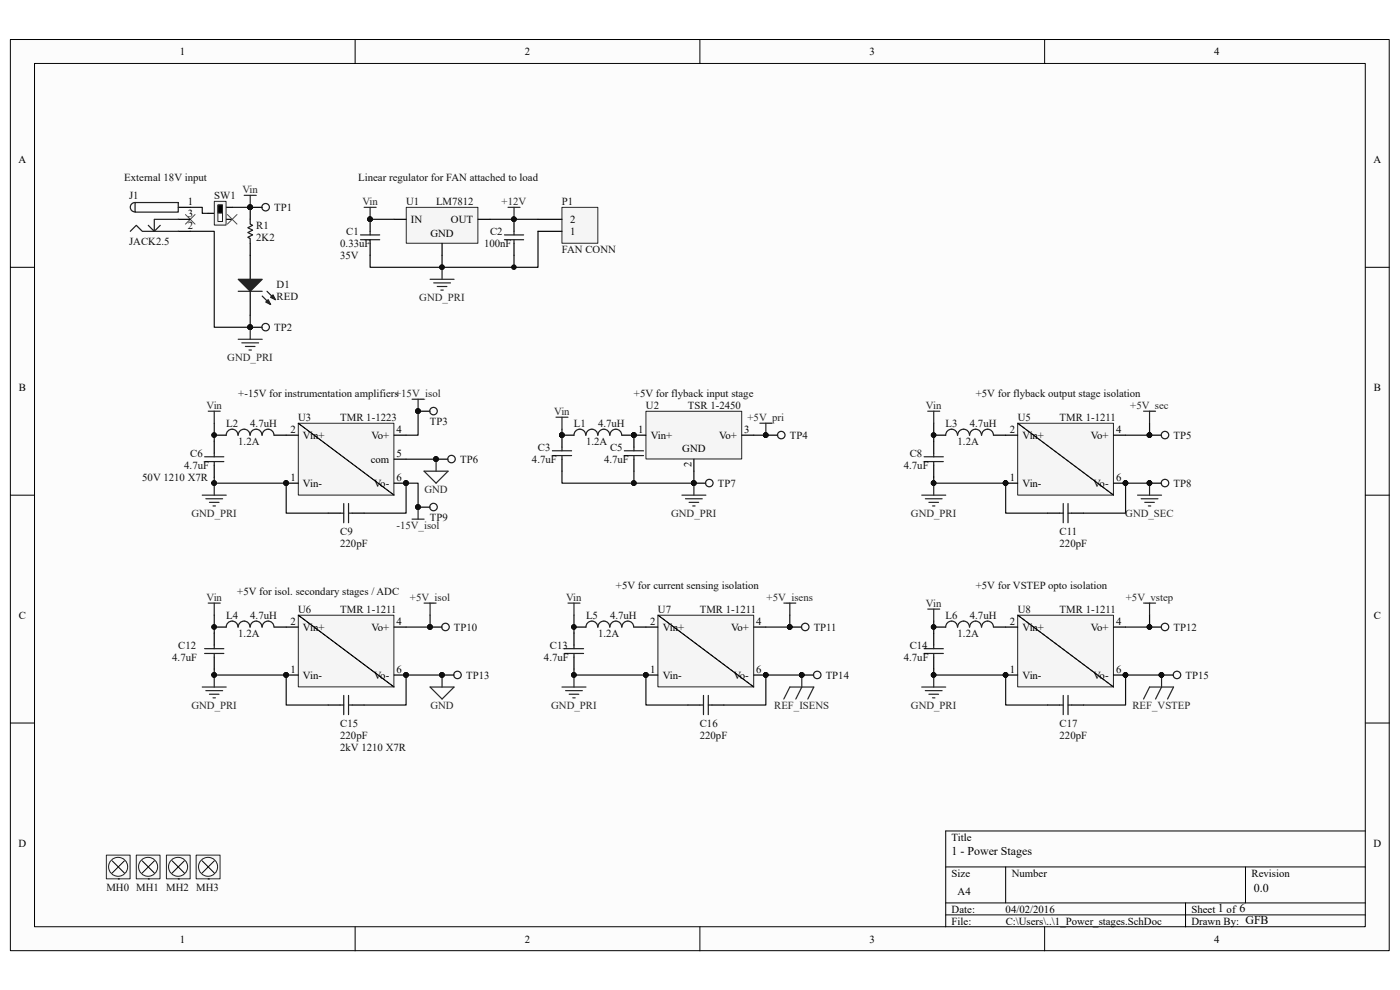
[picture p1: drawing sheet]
<svg xmlns="http://www.w3.org/2000/svg" width="297mm" height="210mm" viewBox="0 0 297 210" stroke-linecap="round" stroke-linejoin="round" font-family="sans-serif">
<path d="M2.2 8.4h292.5v193.3h-292.5z" fill="#fcfcfc"/>
<path d="M2.2 8.4h292.5v193.3h-292.5z" fill="none" stroke="#000" stroke-width=".21"/>
<path d="M7.4 13.5h282.2v183.1h-282.2z" fill="#fcfcfc"/>
<g fill="none" stroke="#000" stroke-width=".21">
<path d="M7.3 13.5h282.3v183.1h-282.3zM75.3 8.4v5.1M148.5 8.4v5.1M221.6 8.4v5.1M2.2 56.7h5.1M289.7 56.7h5.1M2.2 105h5.1M289.7 105h5.1M2.2 153.4h5.1M289.7 153.4h5.1M289.7 176.3h-89.1v20.3M75.3 196.6v5.1"/>
<path d="M148.5 196.6v5.1M200.6 183.9h89.1M200.6 191.5h89.1M200.6 194.1h89.1M213.4 183.9v7.6M221.6 196.6v5.1M251.5 191.5v5.1M264.2 183.9v7.6"/>
</g>
<path d="M53.1 51.6v7.6M55.6 44h-2.5v2.5M53.1 61.8v5.1" fill="none" stroke="#000" stroke-width=".25"/>
<g fill="#1c1c1c" stroke="#1c1c1c" stroke-width=".25">
<path d="M50.5 59.2h5.1l-2.5 2.6z"/>
<path d="M56.4 64.1l.5-.5 .5 1z"/>
<path d="M57.9 62.6l.5 1-1-.5z"/>
</g>
<g fill="none" stroke="#1c1c1c" stroke-width=".25">
<path d="M53.1 46.5v1l.5 .3-1 .5 1 .5-1 .5 1 .5-1 .5 .5 .3v1M50.5 61.8h5.1M55.6 62.8l1.8 1.8M56.6 61.8l1.8 1.8"/>
<circle cx="56.4" cy="44" r=".8"/>
</g>
<g fill="#0e0e0e" stroke="#0e0e0e" stroke-width=".21">
<circle cx="53.1" cy="44" r=".48"/>
<circle cx="109" cy="46.5" r=".48"/>
</g>
<path d="M51.8 41.4h2.6M53.1 41.4v2.6M107.8 44h2.5M109 44v2.5" fill="none" stroke="#262626" stroke-width=".25"/>
<path d="M39.3 45.5l2.1 2M41.4 45.5l-2.1 2" fill="none" stroke="#4c4c4c" stroke-width=".21"/>
<path d="M86.2 44h15.2v7.6h-15.2z" fill="#f5f5f5"/>
<path d="M86.2 44h15.2v7.6h-15.2z" fill="none" stroke="#262626" stroke-width=".21"/>
<path d="M83.6 46.5h2.6M93.8 51.6v2.6M101.4 46.5h2.6M45.5 93.6v2.5M45.5 98.7v2.5M88.7 87.2h2.5M162.5 92.3h2.5M69.6 108.9h2.6M74.7 108.9h2.5" fill="none" stroke="#000" stroke-width=".25"/>
<g fill="none" stroke="#262626" stroke-width=".25">
<path d="M77.2 44h2.6M78.5 44v2.5M91.2 59.2h5.1M93.8 56.7v2.5M50.5 72h5.1M51.3 72.7h3.6M52.1 73.5h2M52.8 74.3h.5M53.1 69.4v2.6M92 60h3.6M92.8 60.8h2M93.5 61.5h.5"/>
<path d="M44.2 87.2h2.5M45.5 87.2v2.6M87.4 84.7h2.6M88.7 84.7v2.5M90 100h5.1l-2.6 2.5zM92.5 97.4v2.6M118 88.5h2.5M119.2 88.5v2.6M42.9 105h5.1M43.7 105.8h3.5M44.4 106.6h2.1M45.2 107.3h.5"/>
<path d="M45.5 102.5v2.5M87.4 110.1h2.6M88.7 107.6v2.5M144.7 105h5.1M145.4 105.8h3.6M146.2 106.6h2M147 107.3h.5M147.2 102.5v2.5"/>
</g>
<g fill="#0e0e0e" stroke="#0e0e0e" stroke-width=".21">
<circle cx="78.5" cy="46.5" r=".48"/>
<circle cx="93.8" cy="56.7" r=".48"/>
<circle cx="109" cy="56.7" r=".48"/>
<circle cx="88.7" cy="87.2" r=".48"/>
<circle cx="88.7" cy="107.6" r=".48"/>
<circle cx="92.5" cy="97.4" r=".48"/>
<circle cx="53.1" cy="69.4" r=".48"/>
<circle cx="45.4" cy="102.5" r=".48"/>
<circle cx="162.4" cy="92.3" r=".48"/>
<circle cx="147.2" cy="102.5" r=".48"/>
</g>
<path d="M40.4 49.1h5.1v20.3h7.6v-2.5M78.5 46.5h5.1M93.8 54.2v2.5M104 46.5h10.1M109 54.2v2.5M114.1 49.1v7.6h-35.6v-2.5M45.5 89.8v3.8M45.5 101.2v1.3" fill="none" stroke="#0e0e0e" stroke-width=".25"/>
<g fill="none" stroke="#1c1c1c" stroke-width=".25">
<path d="M43.4 96.9h4.1M43.4 97.9h4.1M45.5 96.1v.8M45.5 97.9v.8M72.2 108.9h.7M72.9 106.8v4.1M73.9 106.8v4.1M73.9 108.9h.8"/>
<circle cx="92" cy="87.2" r=".8"/>
<circle cx="165.7" cy="92.3" r=".8"/>
</g>
<path d="M63.3 89.8h20.3v15.2h-20.3z" fill="#f5f5f5"/>
<path d="M63.3 89.8h20.3v15.2h-20.3z" fill="none" stroke="#262626" stroke-width=".21"/>
<path d="M60.7 92.3h2.6M83.6 92.3h2.6M83.6 97.4h2.6M60.7 102.5h2.6M83.6 102.5h2.6" fill="none" stroke="#000" stroke-width=".25"/>
<g fill="#0e0e0e" stroke="#0e0e0e" stroke-width=".21">
<circle cx="60.7" cy="102.5" r=".48"/>
<circle cx="86.1" cy="102.5" r=".48"/>
<circle cx="45.4" cy="102.5" r=".48"/>
</g>
<path d="M63.3 89.8l20.3 15.2" fill="none" stroke="#0e0e0e" stroke-width=".21" stroke-dasharray=".8 .3" stroke-dashoffset=".8"/>
<path d="M63.3 89.8l20.3 15.2" fill="none" stroke="#000" stroke-width=".21" stroke-dasharray=".8 .3"/>
<path d="M45.5 102.5h15.2v6.4h8.9M86.2 102.5v6.4h-9" fill="none" stroke="#0e0e0e" stroke-width=".25"/>
<path d="M215.9 89.8h20.3v15.2h-20.3z" fill="#f5f5f5"/>
<path d="M215.9 89.8h20.3v15.2h-20.3z" fill="none" stroke="#262626" stroke-width=".21"/>
<path d="M198.1 92.3h2.5M198.1 93.6v2.5M198.1 98.7v2.5M210.8 92.3h5.1M236.2 92.3h2.6M243.9 92.3h2.5M213.4 102.5h2.5M222.3 108.9h2.5M227.3 108.9h2.6M236.2 102.5h2.6" fill="none" stroke="#000" stroke-width=".25"/>
<g fill="#0e0e0e" stroke="#0e0e0e" stroke-width=".21">
<circle cx="213.3" cy="102.5" r=".48"/>
<circle cx="238.8" cy="102.5" r=".48"/>
<circle cx="243.9" cy="92.3" r=".48"/>
<circle cx="198.1" cy="102.5" r=".48"/>
<circle cx="198.1" cy="92.3" r=".48"/>
<circle cx="243.9" cy="102.5" r=".48"/>
</g>
<path d="M215.9 89.8l20.3 15.2" fill="none" stroke="#0e0e0e" stroke-width=".21" stroke-dasharray=".8 .3" stroke-dashoffset=".8"/>
<path d="M215.9 89.8l20.3 15.2" fill="none" stroke="#000" stroke-width=".21" stroke-dasharray=".8 .3"/>
<g fill="none" stroke="#262626" stroke-width=".25">
<path d="M196.8 87.2h2.6M198.1 87.2v2.6M242.6 87.2h2.6M243.9 87.2v2.6M195.5 105h5.1M196.3 105.8h3.6M197.1 106.6h2M197.8 107.3h.5M198.1 102.5v2.5M241.3 105h5.1M242.1 105.8h3.6M242.9 106.6h2"/>
<path d="M243.6 107.3h.5M243.9 102.5v2.5"/>
</g>
<g fill="none" stroke="#1c1c1c" stroke-width=".25">
<path d="M196.1 96.9h4M196.1 97.9h4M198.1 96.1v.8M198.1 97.9v.8M203.1 92.3a1.25 1.25 0 0 0-1.2-1.2 1.25 1.25 0 0 0-1.3 1.2M205.7 92.3a1.25 1.25 0 0 0-1.3-1.2 1.25 1.25 0 0 0-1.2 1.2M208.2 92.3a1.25 1.25 0 0 0-1.2-1.2 1.25 1.25 0 0 0-1.3 1.2M210.8 92.3a1.25 1.25 0 0 0-1.3-1.2 1.25 1.25 0 0 0-1.2 1.2M224.8 108.9h.8M225.6 106.8v4.1M226.6 106.8v4.1M226.6 108.9h.7"/>
<circle cx="247.2" cy="92.3" r=".8"/>
</g>
<path d="M198.1 89.8v3.8" fill="none" stroke="#0e0e0e" stroke-width=".25"/>
<path d="M139.6 130.6h20.3v15.1h-20.3z" fill="#f5f5f5"/>
<path d="M139.6 130.5h20.3v15.2h-20.3z" fill="none" stroke="#262626" stroke-width=".21"/>
<path d="M53.1 69.4h2.5M92.5 97.4h2.6M88.7 107.6h2.5M121.8 134.3v2.5M121.8 139.4v2.5M137 133h2.6M159.9 133h2.6M167.6 133h2.5M137 143.2h2.6M145.9 149.6h2.6M151 149.6h2.6M159.9 143.2h2.6" fill="none" stroke="#000" stroke-width=".25"/>
<g fill="#0e0e0e" stroke="#0e0e0e" stroke-width=".21">
<circle cx="137" cy="143.2" r=".48"/>
<circle cx="162.4" cy="143.2" r=".48"/>
<circle cx="167.5" cy="133" r=".48"/>
<circle cx="121.7" cy="143.2" r=".48"/>
<circle cx="213.3" cy="102.5" r=".48"/>
<circle cx="198.1" cy="102.5" r=".48"/>
<circle cx="238.8" cy="102.5" r=".48"/>
<circle cx="243.9" cy="102.5" r=".48"/>
<circle cx="243.9" cy="92.3" r=".48"/>
<circle cx="170.1" cy="143.2" r=".48"/>
<circle cx="92.5" cy="97.4" r=".48"/>
<circle cx="88.7" cy="107.6" r=".48"/>
<circle cx="86.1" cy="102.5" r=".48"/>
<circle cx="53.1" cy="69.4" r=".48"/>
</g>
<path d="M139.6 130.5l20.3 15.2" fill="none" stroke="#0e0e0e" stroke-width=".21" stroke-dasharray=".8 .3" stroke-dashoffset=".8"/>
<path d="M139.6 130.5l20.3 15.2" fill="none" stroke="#000" stroke-width=".21" stroke-dasharray=".8 .3"/>
<path d="M120.5 127.9h2.5M121.8 127.9v2.6M166.3 127.9h2.5M167.6 127.9v2.6M119.2 145.7h5.1M120 146.5h3.5M120.8 147.3h2M121.5 148h.5M121.8 143.2v2.5M166.3 148.3l1.3-2.6h5l-1.2 2.6M170.1 143.2v2.5l-1.3 2.6" fill="none" stroke="#262626" stroke-width=".25"/>
<g fill="none" stroke="#1c1c1c" stroke-width=".25">
<path d="M119.7 137.6h4.1M119.7 138.6h4.1M121.8 136.8v.8M121.8 138.6v.8M148.5 149.6h.7M149.2 147.5v4.1M150.3 147.5v4.1M150.3 149.6h.7"/>
<circle cx="56.4" cy="69.4" r=".8"/>
<circle cx="95.8" cy="97.4" r=".8"/>
<circle cx="92" cy="107.6" r=".8"/>
<circle cx="170.8" cy="133" r=".8"/>
</g>
<path d="M86.2 97.4h6.3M243.9 89.8v2.5h-5.1M86.2 102.5h2.5v5.1M198.1 101.2v1.3h15.3v6.4h8.9M243.9 102.5h-5.1v6.4h-8.9M121.8 130.5v3.8M167.6 130.5v2.5h-5.1M121.8 141.9v1.3h15.2v6.4h8.9M170.1 143.2h-7.6v6.4h-8.9" fill="none" stroke="#0e0e0e" stroke-width=".25"/>
<path d="M215.9 130.6h20.3v15.1h-20.3z" fill="#f5f5f5"/>
<path d="M215.9 130.5h20.3v15.2h-20.3z" fill="none" stroke="#262626" stroke-width=".21"/>
<path d="M198.1 134.3v2.5M198.1 139.4v2.5M213.4 133h2.5M236.2 133h2.6M170.1 143.2h2.5M213.4 143.2h2.5M222.3 149.6h2.5M227.3 149.6h2.6M236.2 143.2h2.6" fill="none" stroke="#000" stroke-width=".25"/>
<g fill="#0e0e0e" stroke="#0e0e0e" stroke-width=".21">
<circle cx="213.3" cy="143.2" r=".48"/>
<circle cx="238.8" cy="143.2" r=".48"/>
<circle cx="170.1" cy="143.2" r=".48"/>
<circle cx="198.1" cy="143.2" r=".48"/>
<circle cx="246.4" cy="143.2" r=".48"/>
<circle cx="162.4" cy="92.3" r=".48"/>
<circle cx="88.7" cy="87.2" r=".48"/>
</g>
<path d="M215.9 130.5l20.3 15.2" fill="none" stroke="#0e0e0e" stroke-width=".21" stroke-dasharray=".8 .3" stroke-dashoffset=".8"/>
<path d="M215.9 130.5l20.3 15.2" fill="none" stroke="#000" stroke-width=".21" stroke-dasharray=".8 .3"/>
<g fill="none" stroke="#262626" stroke-width=".25">
<path d="M161.2 89.8h2.5M162.5 89.8v2.5M196.8 129.2h2.6M198.1 129.2v2.6M242.6 127.9h2.6M243.9 127.9v2.6M195.5 145.7h5.1M196.3 146.5h3.6M197.1 147.3h2M197.8 148h.5M198.1 143.2v2.5M242.6 148.3l1.3-2.6h5.1l-1.3 2.6"/>
<path d="M246.4 143.2v2.5l-1.2 2.6"/>
</g>
<g fill="none" stroke="#1c1c1c" stroke-width=".25">
<path d="M196.1 137.6h4M196.1 138.6h4M198.1 136.8v.8M198.1 138.6v.8M224.8 149.6h.8M225.6 147.5v4.1M226.6 147.5v4.1M226.6 149.6h.7"/>
<circle cx="173.4" cy="143.2" r=".8"/>
</g>
<path d="M88.7 87.2v5.1h-2.5M198.1 131.8v2.5M198.1 141.9v1.3h15.3v6.4h8.9M246.4 143.2h-7.6v6.4h-8.9" fill="none" stroke="#0e0e0e" stroke-width=".25"/>
<path d="M63.3 130.6h20.3v15.1h-20.3z" fill="#f5f5f5"/>
<path d="M63.3 130.5h20.3v15.2h-20.3z" fill="none" stroke="#262626" stroke-width=".21"/>
<g fill="none" stroke="#000" stroke-width=".25">
<path d="M37.8 44h2.6M37.8 49.1h2.6M37.8 46.5h2.6M44.2 45.3h2.5M46.7 44h2.6M46.7 46.5h2.6M45.5 134.3v2.5M45.5 139.4v2.5M60.7 133h2.6M83.6 133h2.6M91.2 133h2.6M60.7 143.2h2.6"/>
<path d="M69.6 149.6h2.6M74.7 149.6h2.5M83.6 143.2h2.6"/>
</g>
<g fill="#0e0e0e" stroke="#0e0e0e" stroke-width=".21">
<circle cx="60.7" cy="143.2" r=".48"/>
<circle cx="86.1" cy="143.2" r=".48"/>
<circle cx="91.2" cy="133" r=".48"/>
<circle cx="45.4" cy="143.2" r=".48"/>
<circle cx="93.8" cy="143.2" r=".48"/>
</g>
<path d="M63.3 130.5l20.3 15.2" fill="none" stroke="#0e0e0e" stroke-width=".21" stroke-dasharray=".8 .3" stroke-dashoffset=".8"/>
<path d="M63.3 130.5l20.3 15.2" fill="none" stroke="#000" stroke-width=".21" stroke-dasharray=".8 .3"/>
<path d="M44.2 127.9h2.5M45.5 127.9v2.6M90 127.9h2.5M91.2 127.9v2.6M42.9 145.7h5.1M43.7 146.5h3.5M44.4 147.3h2.1M45.2 148h.5M45.5 143.2v2.5M91.2 145.7h5.1l-2.5 2.6zM93.8 143.2v2.5" fill="none" stroke="#262626" stroke-width=".25"/>
<g fill="none" stroke="#1c1c1c" stroke-width=".25">
<path d="M27.6 49.1l1.3-1.3 1.3 1.3h7.6M28.7 43a.99 .99 0 0 0-1.1 1 .99 .99 0 0 0 1.1 1M28.7 43h9.1v2h-9.1zM34 47.8l-1.3 1.3M37.8 46.5h-5.1v2.6l-1.2-1.3M43.4 137.6h4.1M43.4 138.6h4.1M45.5 136.8v.8M45.5 138.6v.8M72.2 149.6h.7M72.9 147.5v4.1M73.9 147.5v4.1"/>
<path d="M73.9 149.6h.8"/>
<circle cx="94.5" cy="133" r=".8"/>
</g>
<path d="M45.5 130.5v3.8M91.2 130.5v2.5h-5M45.5 141.9v1.3h15.2v6.4h8.9M93.8 143.2h-7.6v6.4h-9" fill="none" stroke="#0e0e0e" stroke-width=".25"/>
<path d="M45.5 42.8h2.5v5h-2.5z" fill="#f5f5f5"/>
<path d="M45.5 42.7h2.5v5.1h-2.5z" fill="none" stroke="#262626" stroke-width=".21"/>
<path d="M46.3 43.5h.9v3.5h-.9z" fill="#fefefe"/>
<path d="M46.2 43.5h1v3.5h-1zM46.2 43.5h1v1.7h-1z" fill="none" stroke="#262626" stroke-width=".21"/>
<path d="M46.3 43.5h.9v1.7h-.9z" fill="#000"/>
<path d="M40.4 44h2.5v1.3h1.3M49.3 44h3.8" fill="none" stroke="#0e0e0e" stroke-width=".25"/>
<g fill="#0e0e0e" stroke="#0e0e0e" stroke-width=".21">
<circle cx="53.1" cy="44" r=".48"/>
<circle cx="78.5" cy="46.5" r=".48"/>
<circle cx="109" cy="46.5" r=".48"/>
</g>
<path d="M48.2 45.5l2.1 2M50.3 45.5l-2.1 2" fill="none" stroke="#4c4c4c" stroke-width=".21"/>
<path d="M78.5 46.5v2.6M78.5 51.6v2.6M109 46.5v2.6M109 51.6v2.6" fill="none" stroke="#000" stroke-width=".25"/>
<path d="M76.5 49.8h4.1M76.5 50.9h4.1M78.5 49.1v.7M78.5 50.9v.7M107 49.8h4.1M107 50.9h4.1M109 49.1v.7M109 50.9v.7" fill="none" stroke="#1c1c1c" stroke-width=".25"/>
<path d="M119.3 44h7.5v7.6h-7.5z" fill="#f5f5f5"/>
<path d="M119.2 44h7.6v7.6h-7.6z" fill="none" stroke="#262626" stroke-width=".21"/>
<path d="M114.1 49.1h5.1M114.1 46.5h5.1" fill="none" stroke="#000" stroke-width=".25"/>
<path d="M22.6 181.4h5v5h-5z" fill="#f5f5f5"/>
<path d="M22.6 181.4h5v5h-5z" fill="none" stroke="#262626" stroke-width=".21"/>
<path d="M25.1 186.5h.1" fill="none" stroke="#000" stroke-width=".25"/>
<circle cx="25.1" cy="183.9" r="2.02" fill="#fafafa" stroke="#1c1c1c" stroke-width=".21"/>
<path d="M23.8 182.6l2.6 2.6M26.4 182.6l-2.6 2.6" fill="none" stroke="#000" stroke-width=".21"/>
<path d="M29 181.4h5v5h-5z" fill="#f5f5f5"/>
<path d="M28.9 181.4h5.1v5h-5.1z" fill="none" stroke="#262626" stroke-width=".21"/>
<path d="M31.5 186.5h.1" fill="none" stroke="#000" stroke-width=".25"/>
<circle cx="31.4" cy="183.9" r="2.02" fill="#fafafa" stroke="#1c1c1c" stroke-width=".21"/>
<path d="M30.2 182.6l2.5 2.6M32.7 182.6l-2.5 2.6" fill="none" stroke="#000" stroke-width=".21"/>
<path d="M35.3 181.4h5v5h-5z" fill="#f5f5f5"/>
<path d="M35.3 181.4h5v5h-5z" fill="none" stroke="#262626" stroke-width=".21"/>
<path d="M37.8 186.5h.1" fill="none" stroke="#000" stroke-width=".25"/>
<circle cx="37.8" cy="183.9" r="2.02" fill="#fafafa" stroke="#1c1c1c" stroke-width=".21"/>
<path d="M36.5 182.6l2.6 2.6M39.1 182.6l-2.6 2.6" fill="none" stroke="#000" stroke-width=".21"/>
<path d="M41.7 181.4h5v5h-5z" fill="#f5f5f5"/>
<path d="M41.6 181.4h5.1v5h-5.1z" fill="none" stroke="#262626" stroke-width=".21"/>
<path d="M44.2 186.5h.1" fill="none" stroke="#000" stroke-width=".25"/>
<circle cx="44.1" cy="183.9" r="2.02" fill="#fafafa" stroke="#1c1c1c" stroke-width=".21"/>
<path d="M42.9 182.6l2.6 2.6M45.5 182.6l-2.6 2.6" fill="none" stroke="#000" stroke-width=".21"/>
<path d="M45.5 92.3h2.5M58.2 92.3h2.5M45.5 133h2.5M58.2 133h2.5M121.8 133h2.5M134.5 133h2.5M198.1 133h2.5M210.8 133h2.6" fill="none" stroke="#000" stroke-width=".25"/>
<g fill="#0e0e0e" stroke="#0e0e0e" stroke-width=".21">
<circle cx="198.1" cy="133" r=".48"/>
<circle cx="45.4" cy="92.3" r=".48"/>
<circle cx="45.4" cy="133" r=".48"/>
<circle cx="121.7" cy="133" r=".48"/>
</g>
<g fill="none" stroke="#1c1c1c" stroke-width=".25">
<path d="M50.5 92.3a1.25 1.25 0 0 0-1.3-1.2 1.25 1.25 0 0 0-1.2 1.2M53 92.3a1.25 1.25 0 0 0-1.2-1.2 1.25 1.25 0 0 0-1.3 1.2M55.6 92.3a1.25 1.25 0 0 0-1.3-1.2 1.25 1.25 0 0 0-1.2 1.2M58.1 92.3a1.25 1.25 0 0 0-1.2-1.2 1.25 1.25 0 0 0-1.3 1.2M50.5 133a1.25 1.25 0 0 0-1.3-1.2 1.25 1.25 0 0 0-1.2 1.2M53 133a1.25 1.25 0 0 0-1.2-1.2 1.25 1.25 0 0 0-1.3 1.2M55.6 133a1.25 1.25 0 0 0-1.3-1.2 1.25 1.25 0 0 0-1.2 1.2M58.1 133a1.25 1.25 0 0 0-1.2-1.2 1.25 1.25 0 0 0-1.3 1.2M126.8 133a1.25 1.25 0 0 0-1.2-1.2 1.25 1.25 0 0 0-1.3 1.2M129.3 133a1.25 1.25 0 0 0-1.2-1.2 1.25 1.25 0 0 0-1.2 1.2M131.9 133a1.25 1.25 0 0 0-1.3-1.2 1.25 1.25 0 0 0-1.2 1.2M134.4 133a1.25 1.25 0 0 0-1.2-1.2 1.25 1.25 0 0 0-1.3 1.2"/>
<path d="M203.1 133a1.25 1.25 0 0 0-1.2-1.2 1.25 1.25 0 0 0-1.3 1.2M205.7 133a1.25 1.25 0 0 0-1.3-1.2 1.25 1.25 0 0 0-1.2 1.2M208.2 133a1.25 1.25 0 0 0-1.2-1.2 1.25 1.25 0 0 0-1.3 1.2M210.8 133a1.25 1.25 0 0 0-1.3-1.2 1.25 1.25 0 0 0-1.2 1.2"/>
</g>
<path d="M137.1 87.3h20.3v10.1h-20.3z" fill="#f5f5f5"/>
<path d="M137 87.2h20.4v10.2h-20.4z" fill="none" stroke="#262626" stroke-width=".21"/>
<path d="M119.2 97.4v2.6M121.8 92.3h-2.6v2.6M131.9 92.3h5.1M134.5 92.3v2.6M134.5 97.4v2.6M147.2 97.4v2.6M157.4 92.3h2.5M147.2 102.5h2.6M243.9 102.5h2.5M243.9 133h2.5M93.8 143.2h2.5M246.4 143.2h2.6" fill="none" stroke="#000" stroke-width=".25"/>
<g fill="#0e0e0e" stroke="#0e0e0e" stroke-width=".21">
<circle cx="134.5" cy="92.3" r=".48"/>
<circle cx="162.4" cy="92.3" r=".48"/>
<circle cx="119.2" cy="92.3" r=".48"/>
<circle cx="134.5" cy="102.5" r=".48"/>
<circle cx="147.2" cy="102.5" r=".48"/>
<circle cx="243.9" cy="133" r=".48"/>
<circle cx="246.4" cy="143.2" r=".48"/>
<circle cx="243.9" cy="102.5" r=".48"/>
<circle cx="93.8" cy="143.2" r=".48"/>
</g>
<path d="M119.2 100v2.5h15.3M119.2 91.1v1.2M134.5 100v2.5M147.2 100v2.5h-12.7M159.9 92.3h2.6M243.9 130.5v2.5h-5.1" fill="none" stroke="#0e0e0e" stroke-width=".25"/>
<g fill="none" stroke="#1c1c1c" stroke-width=".25">
<path d="M117.2 95.6h4.1M117.2 96.6h4.1M119.2 94.9v.7M119.2 96.6v.8M124.3 92.3a1.25 1.25 0 0 0-1.3-1.2 1.25 1.25 0 0 0-1.2 1.2M126.8 92.3a1.25 1.25 0 0 0-1.2-1.2 1.25 1.25 0 0 0-1.3 1.2M129.3 92.3a1.25 1.25 0 0 0-1.2-1.2 1.25 1.25 0 0 0-1.2 1.2M131.9 92.3a1.25 1.25 0 0 0-1.3-1.2 1.25 1.25 0 0 0-1.2 1.2M132.5 95.6h4M132.5 96.6h4M134.5 94.9v.7M134.5 96.6v.8"/>
<circle cx="150.5" cy="102.5" r=".8"/>
<circle cx="247.2" cy="102.5" r=".8"/>
<circle cx="247.2" cy="133" r=".8"/>
<circle cx="97.1" cy="143.2" r=".8"/>
<circle cx="249.7" cy="143.2" r=".8"/>
</g>
<g font-size="2.5">
<text x="201.9" y="181.3">1 - Power Stages</text>
<text x="266" y="189.2">0.0</text>
</g>
<g font-size="2.3">
<text x="38.2" y="11.7">1</text>
<text x="111.3" y="11.7">2</text>
<text x="184.5" y="11.7">3</text>
<text x="257.6" y="11.7">4</text>
<text x="3.9" y="34.6">A</text>
<text x="291.4" y="34.6">A</text>
<text x="39.8" y="43.5">1</text>
<text x="39.8" y="46">3</text>
<text x="87.2" y="47.3">IN</text>
<text x="95.7" y="47.3">OUT</text>
<text x="121" y="47.3">2</text>
<text x="39.8" y="48.6">2</text>
<text x="91.3" y="50.4">GND</text>
<text x="121" y="49.8">1</text>
<text x="4" y="82.9">B</text>
<text x="291.5" y="82.9">B</text>
<text x="61.6" y="91.8">2</text>
<text x="64.3" y="93.1">Vin+</text>
<text x="78.8" y="93.1">Vo+</text>
<text x="84.1" y="91.8">4</text>
<text x="135.4" y="91.8">1</text>
<text x="138" y="93.1">Vin+</text>
<text x="144.7" y="95.9">GND</text>
<text x="152.6" y="93.1">Vo+</text>
<text x="157.9" y="91.8">3</text>
<text x="214.2" y="91.8">2</text>
<text x="216.9" y="93.1">Vin+</text>
<text x="231.4" y="93.1">Vo+</text>
<text x="236.8" y="91.8">4</text>
<text x="61.6" y="102">1</text>
<text x="78.7" y="98.2">com</text>
<text x="84.1" y="96.9">5</text>
<text x="84.1" y="102">6</text>
<text x="146.7" y="99.1" transform="rotate(-90 146.7 99.1)">2</text>
<text x="214.2" y="102">1</text>
<text x="236.8" y="102">6</text>
<text x="64.3" y="103.3">Vin-</text>
<text x="79.3" y="103.3">Vo-</text>
<text x="216.9" y="103.3">Vin-</text>
<text x="231.9" y="103.3">Vo-</text>
<text x="4" y="131.3">C</text>
<text x="291.5" y="131.3">C</text>
<text x="61.6" y="132.5">2</text>
<text x="64.3" y="133.8">Vin+</text>
<text x="78.8" y="133.8">Vo+</text>
<text x="84.1" y="132.5">4</text>
<text x="137.9" y="132.5">2</text>
<text x="140.6" y="133.8">Vin+</text>
<text x="155.1" y="133.8">Vo+</text>
<text x="160.4" y="132.5">4</text>
<text x="214.2" y="132.5">2</text>
<text x="216.9" y="133.8">Vin+</text>
<text x="231.4" y="133.8">Vo+</text>
<text x="236.8" y="132.5">4</text>
<text x="61.6" y="142.7">1</text>
<text x="64.3" y="144">Vin-</text>
<text x="79.3" y="144">Vo-</text>
<text x="84.1" y="142.7">6</text>
<text x="137.9" y="142.7">1</text>
<text x="140.6" y="144">Vin-</text>
<text x="155.6" y="144">Vo-</text>
<text x="160.4" y="142.7">6</text>
<text x="214.2" y="142.7">1</text>
<text x="216.9" y="144">Vin-</text>
<text x="231.9" y="144">Vo-</text>
<text x="236.8" y="142.7">6</text>
<text x="3.9" y="179.6">D</text>
<text x="201.9" y="178.3">Title</text>
<text x="291.4" y="179.6">D</text>
<text x="201.9" y="186">Size</text>
<text x="214.6" y="186">Number</text>
<text x="265.5" y="186">Revision</text>
<text x="203.2" y="189.8">A4</text>
<text x="201.9" y="193.6">Date:</text>
<text x="201.9" y="196.1">File:</text>
<text x="213.3" y="193.6">04/02/2016</text>
<text x="213.4" y="196.1">C:\Users\..\1_Power_stages.SchDoc</text>
<text x="252.8" y="196.1">Drawn By: GFB</text>
<text x="252.8" y="193.6">Sheet 1 of 6</text>
<text x="38.2" y="199.9">1</text>
<text x="111.3" y="199.9">2</text>
<text x="184.5" y="199.9">3</text>
<text x="257.6" y="199.9">4</text>
</g>
<g font-size="2.3" fill="#0e0e0e">
<text x="26.4" y="38.4">External 18V input</text>
<text x="76" y="38.4">Linear regulator for FAN attached to load</text>
<text x="27.4" y="42.2">J1</text>
<text x="45.5" y="42.2">SW1</text>
<text x="58.2" y="44.7">TP1</text>
<text x="86.1" y="43.5">U1</text>
<text x="92.5" y="43.5">LM7812</text>
<text x="119.2" y="43.5">P1</text>
<text x="27.4" y="51.9">JACK2.5</text>
<text x="54.4" y="51.1">2K2</text>
<text x="54.4" y="48.6">R1</text>
<text x="72.2" y="52.4">0.33uF</text>
<text x="73.4" y="49.8">C1</text>
<text x="102.7" y="52.4">100nF</text>
<text x="104" y="49.8">C2</text>
<text x="119.2" y="53.7">FAN CONN</text>
<text x="72.2" y="54.9">35V</text>
<text x="58.7" y="61">D1</text>
<text x="58.7" y="63.6">RED</text>
<text x="58.2" y="70.2">TP2</text>
<text x="50.5" y="84.2">+-15V for instrumentation amplifiers+15V_isol</text>
<text x="63.2" y="89.3">U3</text>
<text x="72.2" y="89.3">TMR 1-1223</text>
<text x="134.5" y="84.2">+5V for flyback input stage</text>
<text x="137" y="86.7">U2</text>
<text x="145.9" y="86.7">TSR 1-2450</text>
<text x="207" y="84.2">+5V for flyback output stage isolation</text>
<text x="215.9" y="89.3">U5</text>
<text x="224.8" y="89.3">TMR 1-1211</text>
<text x="48" y="90.6">L2</text>
<text x="50.5" y="94.4">1.2A</text>
<text x="53.1" y="90.6">4.7uH</text>
<text x="91.2" y="90.1">TP3</text>
<text x="114.1" y="95.6">C3</text>
<text x="121.8" y="90.6">L1</text>
<text x="124.3" y="94.4">1.2A</text>
<text x="126.9" y="90.6">4.7uH</text>
<text x="129.4" y="95.6">C5</text>
<text x="167.6" y="93.1">TP4</text>
<text x="200.6" y="90.6">L3</text>
<text x="203.2" y="94.4">1.2A</text>
<text x="205.7" y="90.6">4.7uH</text>
<text x="249" y="93.1">TP5</text>
<text x="30.2" y="102">50V 1210 X7R</text>
<text x="39.1" y="99.4">4.7uF</text>
<text x="40.3" y="96.9">C6</text>
<text x="97.6" y="98.2">TP6</text>
<text x="112.9" y="98.2">4.7uF</text>
<text x="128.1" y="98.2">4.7uF</text>
<text x="191.7" y="99.4">4.7uF</text>
<text x="193" y="96.9">C8</text>
<text x="152.3" y="103.3">TP7</text>
<text x="249" y="103.3">TP8</text>
<text x="72.2" y="113.5">C9</text>
<text x="91.2" y="110.4">TP9</text>
<text x="224.8" y="113.5">C11</text>
<text x="72.2" y="116">220pF</text>
<text x="224.8" y="116">220pF</text>
<text x="130.7" y="124.9">+5V for current sensing isolation</text>
<text x="207" y="124.9">+5V for VSTEP opto isolation</text>
<text x="48" y="131.3">L4</text>
<text x="50.3" y="126.2">+5V for isol. secondary stages / ADC</text>
<text x="53.1" y="131.3">4.7uH</text>
<text x="63.2" y="130">U6</text>
<text x="72.2" y="130">TMR 1-1211</text>
<text x="124.3" y="131.3">L5</text>
<text x="129.4" y="131.3">4.7uH</text>
<text x="139.6" y="130">U7</text>
<text x="148.5" y="130">TMR 1-1211</text>
<text x="200.6" y="131.3">L6</text>
<text x="205.7" y="131.3">4.7uH</text>
<text x="215.9" y="130">U8</text>
<text x="224.8" y="130">TMR 1-1211</text>
<text x="37.8" y="137.6">C12</text>
<text x="50.5" y="135.1">1.2A</text>
<text x="96.3" y="133.8">TP10</text>
<text x="116.7" y="137.6">C13</text>
<text x="126.9" y="135.1">1.2A</text>
<text x="172.6" y="133.8">TP11</text>
<text x="193" y="137.6">C14</text>
<text x="203.2" y="135.1">1.2A</text>
<text x="249" y="133.8">TP12</text>
<text x="36.5" y="140.2">4.7uF</text>
<text x="98.9" y="144">TP13</text>
<text x="115.4" y="140.2">4.7uF</text>
<text x="175.2" y="144">TP14</text>
<text x="191.7" y="140.2">4.7uF</text>
<text x="251.5" y="144">TP15</text>
<text x="72.2" y="154.1">C15</text>
<text x="148.5" y="154.1">C16</text>
<text x="224.8" y="154.1">C17</text>
<text x="72.2" y="156.7">220pF</text>
<text x="72.2" y="159.3">2kV 1210 X7R</text>
<text x="148.5" y="156.7">220pF</text>
<text x="224.8" y="156.7">220pF</text>
<text x="22.6" y="189">MH0 MH1 MH2 MH3</text>
</g>
<g font-size="2.3" fill="#262626">
<text x="51.4" y="40.9">Vin</text>
<text x="76.9" y="43.5">Vin</text>
<text x="106.4" y="43.5">+12V</text>
<text x="88.9" y="63.8">GND_PRI</text>
<text x="48.2" y="76.6">GND_PRI</text>
<text x="43.8" y="86.7">Vin</text>
<text x="117.6" y="88">Vin</text>
<text x="158.6" y="89.3">+5V_pri</text>
<text x="196.4" y="86.7">Vin</text>
<text x="239.8" y="86.7">+5V_sec</text>
<text x="90" y="104.6">GND</text>
<text x="40.6" y="109.6">GND_PRI</text>
<text x="84.1" y="112.2">-15V_isol</text>
<text x="142.4" y="109.6">GND_PRI</text>
<text x="193.3" y="109.6">GND_PRI</text>
<text x="238.7" y="109.6">GND_SEC</text>
<text x="43.8" y="127.4">Vin</text>
<text x="87" y="127.4">+5V_isol</text>
<text x="120.1" y="127.4">Vin</text>
<text x="162.6" y="127.4">+5V_isens</text>
<text x="196.4" y="128.7">Vin</text>
<text x="238.8" y="127.4">+5V_vstep</text>
<text x="40.6" y="150.3">GND_PRI</text>
<text x="91.3" y="150.3">GND</text>
<text x="116.9" y="150.3">GND_PRI</text>
<text x="164.3" y="150.3">REF_ISENS</text>
<text x="193.3" y="150.3">GND_PRI</text>
<text x="240.2" y="150.3">REF_VSTEP</text>
</g>
</svg>
